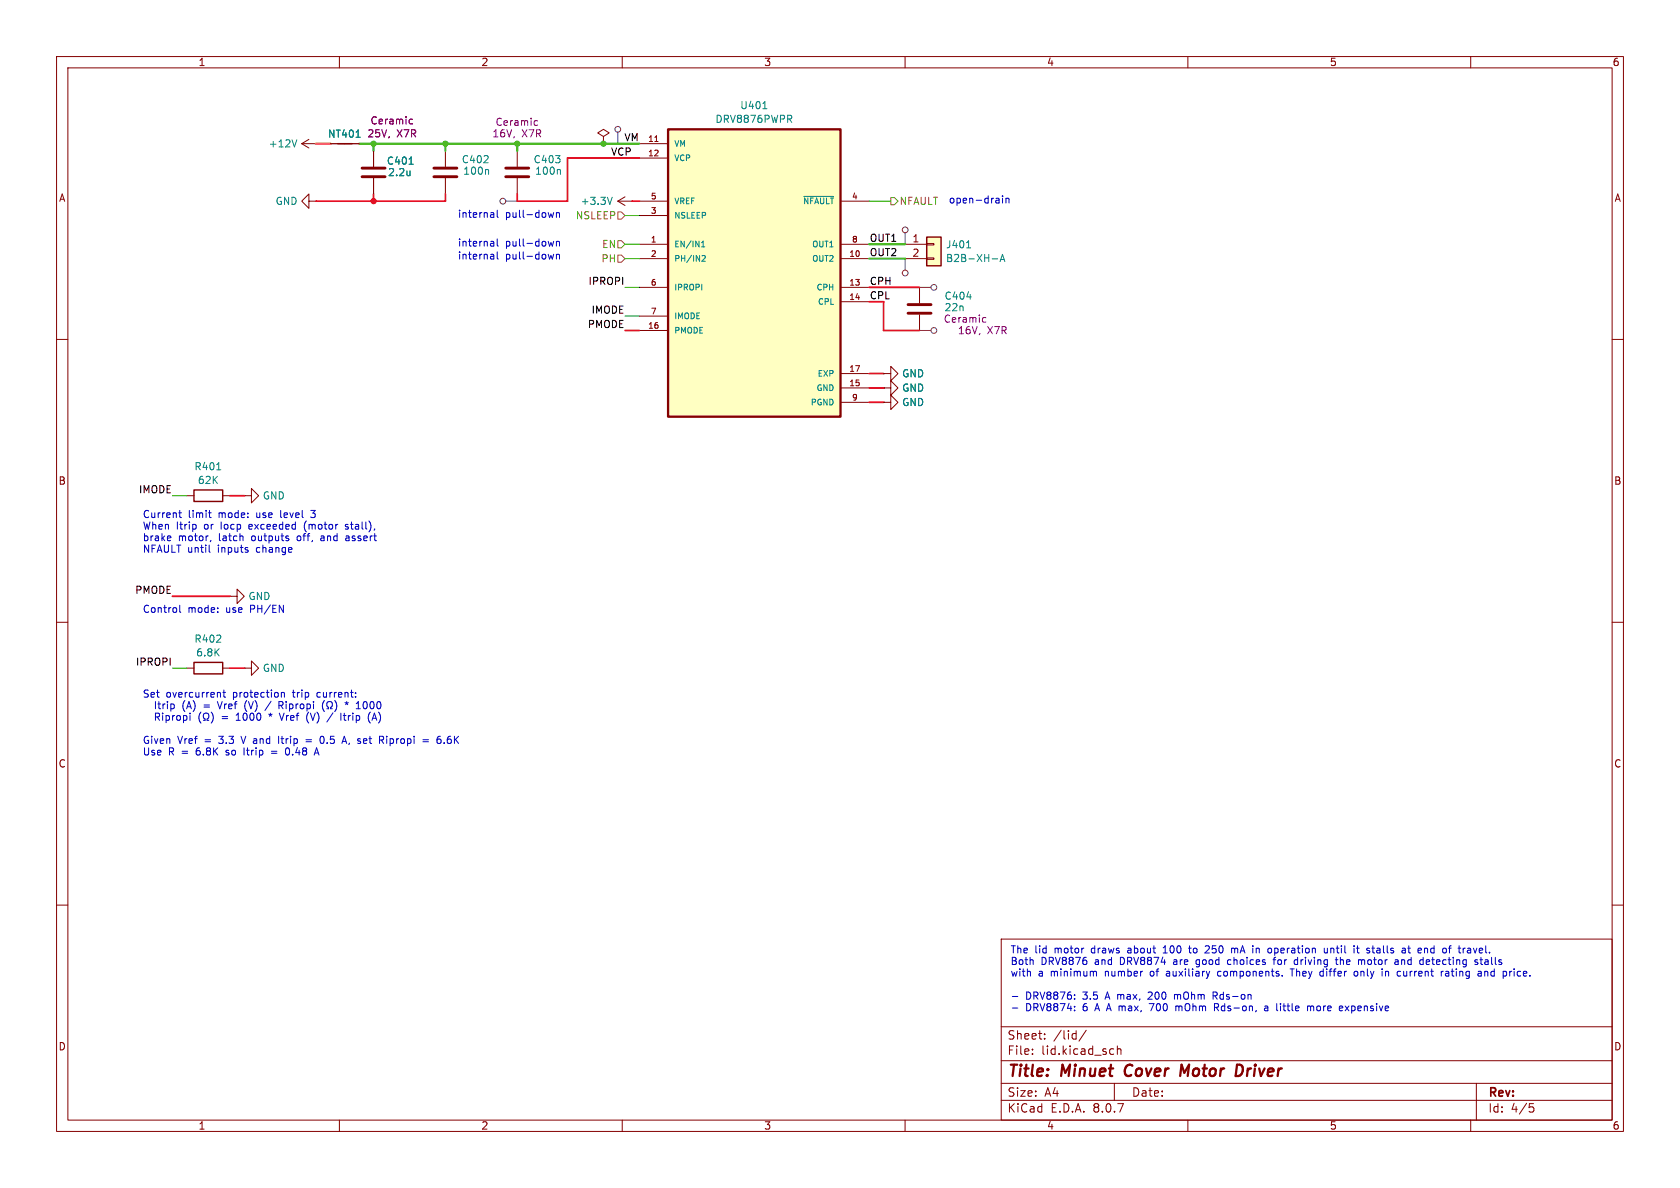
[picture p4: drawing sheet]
<svg xmlns="http://www.w3.org/2000/svg" width="297mm" height="210mm" viewBox="0 0 297 210" stroke-linecap="round" stroke-linejoin="round" font-family="sans-serif">
<g fill="none" stroke="#840000" stroke-width=".18">
<path d="M10 10h277v190h-277zM12 12h273v186h-273zM60 10v2M110 10v2M160 10v2M210 10v2M260 10v2M53.3 25.4l1.3 .8M53.3 25.4h2.6M54.6 35.6v-1.3l-1.3 1.3 1.3 1.2v-1.2h1.3M54.6 24.6l-1.3 .8M55.9 35.6h.1"/>
<path d="M55.9 25.4h.1M58.4 25.4h5.1M66 26.7v2.8M66 31.5v2.8M78.7 26.7v2.8M78.7 31.5v2.8M91.4 26.7v2.8M91.4 31.5v2.8M106.7 24.1l1-.6-1-.6-1 .6 1 .6v1.3M106.7 25.4h.1M162.6 50.8v2.8M162.6 55.6v2.8"/>
<path d="M10 60h2M285 60h2M33 87.6h1.3M39.4 87.6h1.2M43.2 87.6h1.2v1.3l1.3-1.3-1.3-1.2v1.2M43.2 87.6h.1M10 110h2M33 118.1h1.3M39.4 118.1h1.2M40.6 105.4h1.3v1.3l1.3-1.3-1.3-1.3v1.3M40.6 105.4h.1M43.2 118.1h1.2v1.3l1.3-1.3-1.3-1.3v1.3"/>
<path d="M43.2 118.1h.1M285 110h2M10 160h2M177 166h108v32h-108zM285 160h2M60 198v2M110 198v2M160 198v2M177 194.5h108M177 191.5h108M177 187.5h108M177 181.5h108"/>
<path d="M182.5 186.3v.1M182.5 185.5v.1M184.7 183.6v.1M184.7 182.8v.1M192 182.1l-1.3 2M196.5 185.4l.4 .1M196.9 186.3l-.4 .1M197 191.5v3M197.5 185.5l.2-.1 .4 .1 .1 .9M197.5 184.9v1.5M210 198v2M260 198v2"/>
<path d="M261 191.5v6.5M270.4 195.1h.7M270.5 195.7h.4l.3 .3-.2 .5-.5 .1"/>
</g>
<path d="M199.1 188.5a1.27 1.27 0 0 0 0 1.6M210.2 188.2l-.8 1.4-.5-1.4-.3 2M219.2 188.2a1.11 1.11 0 0 1 0 1.9" fill="none" stroke="#840000" stroke-width=".4"/>
<path d="M64 31.2h4.1M64 29.7h4.1M76.7 31.2h4.1M76.7 29.7h4.1M89.4 31.2h4.1M89.4 29.7h4.1M160.5 55.4h4.1M160.5 53.8h4.1" fill="none" stroke="#840000" stroke-width=".51"/>
<path d="M52.5 24.7l-.5 1.3M63 24.3h.7M72.3 29h.8M72.5 30.2v.9M72.5 30.9l-.1 .1M86.2 30l.2 .1v.7M98.9 30l.2 .1v.7M170.9 52.5h.8M38.3 83h.7" fill="none" stroke="#008484" stroke-width=".18"/>
<path d="M72.6 21.1h.3M72.9 21.9h-.3M94.7 21.3l.3 .1M95 22.1l-.3 .1M173.9 56.1l.4 .1M174.3 56.9l-.4 .1" fill="none" stroke="#840084" stroke-width=".18"/>
<path d="M59.7 25.4h2.5M34.3 86.6h5.1v2h-5.1zM34.3 117.1h5.1v2h-5.1z" fill="none" stroke="#840000" stroke-width=".25"/>
<path d="M118.1 22.9h30.5v50.8h-30.5z" fill="#ffffc2"/>
<path d="M118.1 22.9h30.5v50.8h-30.5z" fill="none" stroke="#840000" stroke-width=".41"/>
<g fill="none" stroke="#840000" stroke-width=".18">
<path d="M113 25.4h5.1M113 27.9h5.1M113 38.1h5.1M113 35.6h5.1M115.8 25h.5M148.6 35.6h5.1M113 43.2h5.1M113 45.7h5.1M113 50.8h5.1M113 58.4h5.1M113 55.9h5.1M148.6 43.2h5.1"/>
<path d="M148.6 45.7h5.1M148.6 50.8h5.1M148.6 53.3h5.1M148.6 68.6h5.1M148.6 66h5.1M148.6 71.1h5.1M156.2 66h1.3v-1.2l1.2 1.2-1.2 1.3v-1.3M156.2 66h.1M156.2 68.6h1.3v-1.3l1.2 1.3-1.2 1.3v-1.3M156.2 68.6h.1M156.2 71.1h1.3v-1.2l1.2 1.2-1.2 1.3v-1.3M156.2 71.1h.1"/>
</g>
<path d="M134.9 19.2h.7M139.5 21l.5 .6M139.9 20.4l.1 .2-.1 .4M142.1 34.7h5.3M124 43.6h.6M124 42.9l.3-.3v1M124.1 45.3l.4-.1 .2 .3-.6 .7h.6" fill="none" stroke="#008484" stroke-width=".18"/>
<path d="M163.8 41.9h2.6v5.1h-2.6z" fill="#ffffc2"/>
<g fill="none" stroke="#840000" stroke-width=".18">
<path d="M58.4 25.4h5.1M66 26.7v2.8M66 31.5v2.8M109.2 35.6l1.3 .7M109.2 35.6h2.6M110.5 34.8l-1.3 .8M111.8 35.6h.1M160 43.2h3.8M160 45.7h3.8M163.8 45.6h1.3v.2h-1.3zM163.8 43.1h1.3v.2h-1.3zM156.2 71.1h.1"/>
<path d="M156.2 68.6h.1M156.2 66h.1"/>
</g>
<path d="M163.8 41.9h2.6v5.1h-2.6z" fill="none" stroke="#840000" stroke-width=".25"/>
<path d="M63 24.3h.7M72.3 29h.8M72.5 30.2v.9M72.5 30.9l-.1 .1M108.2 34.9l-.4 1.2M170.9 43.8h.7M175.4 45.8h1M176.8 46.2l.4-1.2 .4 1.2M176.9 45.9h.6" fill="none" stroke="#008484" stroke-width=".18"/>
<g fill="none" stroke="#484848" stroke-width=".18">
<path d="M89.4 35.6h2M109.2 23.4v2M160 41.1v2.1M160 45.7v2.1M162.6 58.4h2M162.6 50.8h2"/>
<circle cx="88.9" cy="35.6" r=".51"/>
<circle cx="109.2" cy="22.9" r=".51"/>
<circle cx="160" cy="48.3" r=".51"/>
<circle cx="160" cy="40.6" r=".51"/>
<circle cx="165.1" cy="58.4" r=".51"/>
<circle cx="165.1" cy="50.8" r=".51"/>
</g>
<path d="M109.2 37.5h.7l.6 .6-.6 .6h-.7zM157.5 34.9h.6l.6 .7-.6 .6h-.6zM109.2 45.1h.7l.6 .6-.6 .7h-.7zM109.2 42.5h.7l.6 .7-.6 .6h-.7z" fill="none" stroke="#848400" stroke-width=".18"/>
<g fill="none" stroke="#0000c2" stroke-width=".18">
<path d="M87.1 37.6l.2 .2v.6M87.3 38.4h-.4M87.3 37.9h-.4M87.9 37.2v1l.2 .2M97.9 37.6l-.3 .8-.2-.6M98.4 37.6v.8M98.4 37.7l.1-.1h.4v.8M176.6 35.1v.8M176.6 35.8l-.1 .1M176.6 35.3l-.1 .1M177.2 34.6v.1M177.2 35v.9"/>
<path d="M177.8 35v.9M177.8 35.2l.2-.2 .3 .1 .1 .8M87.1 42.7l.2 .1v.7M87.1 44.9l.2 .2v.7M87.3 43.4l-.4 .1M87.3 43h-.4M87.3 45.7l-.4 .1M87.3 45.3h-.4M87.9 42.2v1.1l.2 .2M87.9 44.5v1.1l.2 .2M97.9 42.7l-.3 .8-.2-.6M97.9 44.9l-.3 .9-.2-.6"/>
<path d="M98.4 42.7v.8M98.4 44.9v.9M98.4 42.8l.1-.1h.4v.8M98.4 45.1l.1-.2 .4 .1v.8M30 94.7l.2 .3-.6 .2M30.1 95.5l-.1 .1M31.6 90.6h.5M31.8 90.2v1.1l.3 .2M34.6 92.8v.6M36.9 90.6h.4M37 96.4v1l.2 .2M37 90.2v1.1l.3 .2"/>
<path d="M37.3 95.5l-.1 .3M53.9 92.5l-.1 .4 .1 .8M54.9 90.2h.8M54.9 91.4l.2 .1M56.9 95.1l-.2 .2 .2 .3M61 93.5h.4M61.4 92.7l-.4 .2 .1 .2h.3M61.5 94.7l-.3 .1M61.6 95.1h-.3l-.2 .2 .1 .2 .4 .1M31.8 107v1.1l.2 .2M33.6 126.5v.8M35.2 126.4v.9l.3 .5"/>
<path d="M35.5 125.9l-.2 .2M36.3 126.1h-.2a.58 .58 0 0 0 .2 1v.2h-.3M36.6 126.1h.1a.58 .58 0 0 1-.1 1v.2h.3M37.4 125.9a1.47 1.47 0 0 1-.1 1.9M38.4 124l.5 1.3M38.8 122.4l.2 .2v.6M39.4 122.4h.5M39.6 122v1.1l.3 .1M41.8 127.3h.7M42 126.2l-.2 .2M42.6 130.2l.4 1.2M43.1 132.2v1.3"/>
<path d="M43.3 124.4v.8l.3 .6M47.5 126.2l.3 .2M47.8 126.1v.3M47.8 126.4l-.2 .2M47.8 126.4l.2 .2M47.9 124l-1.1 1.6M48 132.8h1M48 133.2h1M48.1 126.2l-.3 .2M49.3 130.2v1.2M49.3 124.7l.6-.1 .1-.2v-.3l-.7-.1v1.3M49.4 126.1l.4 1.2 .4-1.2"/>
<path d="M49.6 124.7l.4 .6M49.7 122.5l.2-.1 .3 .1 .1 .7M49.7 122.4v.8M50.5 132.7l.1 .6 .2 .2 .2-.1M54.1 130.8h1M54.1 131.1h1M54.4 127.6l.2 .2M54.9 126.1l.4 1.2M55.5 133.5l.5-1.3 .4 1.3M55.7 133.1h.6M56.6 130.6l.1-.3 .2-.1a.68 .68 0 0 1 .4 .6 .68 .68 0 0 1-.4 .6l-.2-.1M57.1 124.2a1.48 1.48 0 0 0 .3 1.6"/>
<path d="M57.8 124.2a.6 .6 0 0 0 .3 .8v.3h-.3M58.7 124.2a.6 .6 0 0 1-.3 .8v.3h.4M58.9 126l-1.1 1.6M59.4 124.2a1.48 1.48 0 0 1-.2 1.6M60.3 126.1v1.2M60.4 131.4l.5-1.2 .4 1.2M60.6 131.1h.6M60.7 126.5h.5M60.9 126.1v1.1l.3 .1M61 124.2l.3 .1M61.3 124v.3M61.3 124.3l-.2 .3"/>
<path d="M61.3 124.3l.2 .3M61.6 124.2l-.3 .1M64.4 124.1l.1-.1a.68 .68 0 0 1 .4 .7 .68 .68 0 0 1-.4 .6 .84 .84 0 0 1-.1-1.2zM65.3 127.6l.2 .2M65.5 125.9l-.2 .2M65.5 124.1l.2-.1a.68 .68 0 0 1 .4 .7 .68 .68 0 0 1-.4 .6l-.2-.1-.1-.4zM65.8 127.3l.4-1.2 .4 1.2M65.9 127h.6M66.8 124.1l.1-.1a.68 .68 0 0 1 .5 .7 .68 .68 0 0 1-.5 .6 .84 .84 0 0 1-.1-1.2zM68.4 130.2v.1M68.4 130.6v.8M74.8 130.8h.9"/>
<path d="M74.8 131.1h.9M77.9 130.2h-.4l-.2 .5M78.5 131.3v.1M179 176.2h.9M179 178.2h.9M190 176.5v.1M190 175.9v.1M190 177.9v.1M190 178.6v.1M193.5 171.7l.3 .2v.6M203.2 175.4l-.2 .1M203.6 175.9l-.7 .7h.8"/>
<path d="M204 177.4l-.5 1.3M205.6 168.5h.8M205.9 167.4l-.3 .2M206.4 171.7l-.2 .1M206.4 172.1l-.2 .1 .2 .3M207.6 175.8v.8M207.9 177.8v.9M207.9 178l.3-.2 .2 .2M208 175.8l-.4 .1M210.1 167.6h.5M210.3 167.2v1.1l.3 .2M211.5 170.9h.1"/>
<path d="M211.7 169.7l-.3 .2v.4l.3 .2M213.1 167.2h.6M213.7 167.7l-.7 .8h.8M214.8 176l.4 .6M215 178.1l.4 .6M215.1 175.4h-.6v1.2M215.1 176h-.6M215.2 177.4h-.5v1.3M215.3 171.8v.6l.4 .1M215.4 177.7l-.1 .3-.6 .1M217.5 169.7h-.4l-.1 .2 .1 .5 .4 .1M217.7 167.7l.4-.1 .2 .2"/>
<path d="M217.7 167.6v.9M218.3 167.8v.7M218.5 167.6l-.2 .2M222.4 167.6l-.3 .1M223.6 177.9h.5v.8M224.1 178.1l-.4 .1-.2 .2 .2 .3 .4-.1M224.7 167.7v.6M225 169.7h.5M225.3 169.3l-.1 1.2M225.7 177.4v1.1M226.4 177.4v.1M226.7 172.4v.1"/>
<path d="M226.8 177.8h.5M228.4 171.3v1.2M228.9 170.4h.5M229.4 169.2v1.3M231.2 178l.3-.2 .2 .2M231.2 177.8v.9M231.7 178l.2-.2 .3 .1v.8M231.7 178v.7M233.9 172.5h-.3M233.9 171.3v1.2M234.1 167.6l.1 .8 .3 .1 .2-.2M234.7 167.6v.9"/>
<path d="M235.3 167.6v.9M235.6 167.6l-.3 .1M236.1 169.7h.4M236.2 169.2v1.1l.3 .2M237 169.2v1.3M237.1 169.7l-.1 .1M237.8 177.8l.7 .9M238.5 177.8l-.7 .9M239.5 171.8l.3-.1 .2 .2v.4l-.2 .2h-.3l-.1-.2zM239.8 167.6h.5M240 167.2v1.1l.3 .2M240.6 169.7l.1 .1"/>
<path d="M240.7 169.8l.2-.1h.3l.1 .8M240.7 169.8v.7M242.5 167.6h.5M242.8 168.4l.2 .1M244.9 171.8l.4-.1 .2 .2M244.9 171.7v.8M246.8 169.7h.2l.2 .1v.7M247.2 170.4l-.4 .1M247.2 170h-.4M247.8 169.7v.8M248 169.7l-.2 .1M248.1 171.7v.7l.4 .1"/>
<path d="M248.9 167.6h.5M249.1 167.2v1.1l.3 .2M252.6 169.7h-.3l-.2 .1 .1 .6 .4 .1M252.7 170l-.6 .1M256.1 172l-.4 .1-.2 .1 .2 .3h.4M256.1 171.9v.6M260.7 169.9l.6 .4-.2 .2-.4-.1M261.2 169.7h-.3l-.2 .1M261.6 169.7h.5M261.7 171.7l.2 .2v.6M261.8 169.2v1.1l.3 .2M261.9 172.5h-.1"/>
<path d="M261.9 172l-.1 .1M262.5 171.8l.3-.1 .2 .2M262.5 171.7v.8M267.3 171.7l-.3 .1M267.7 171.3v.1"/>
</g>
<path d="M55.9 25.4h2.5" fill="none" stroke="#ffa80e" stroke-width=".46"/>
<g fill="none" stroke="#ff031a" stroke-width=".3">
<path d="M66 34.3v1.3M78.7 34.3v1.3h-22.8M111.8 35.6h1.2M113 27.9h-12.7v7.7h-8.9v-1.3M110.5 58.4h2.5M153.7 50.8h8.9M156.2 53.3v5.1h6.4M153.7 66h2.5M153.7 68.6h2.5M153.7 71.1h2.5M40.6 87.6h2.6M30.5 105.4h10.1"/>
<path d="M40.6 118.1h2.6"/>
</g>
<path d="M63.5 25.4h49.5M66 25.4v1.3M78.7 25.4v1.3M91.4 25.4v1.3M153.7 45.7h6.3M153.7 43.2h6.3" fill="none" stroke="#45b80e" stroke-width=".38"/>
<path d="M110.5 38.1h2.5M153.7 35.6h3.8M110.5 45.7h2.5M110.5 43.2h2.5M110.5 55.9h2.5M110.5 50.8h2.5M30.5 87.6h2.5M30.5 118.1h2.5" fill="none" stroke="#008400" stroke-width=".18"/>
<path d="M72.6 21.1h.3M72.9 21.9h-.3" fill="none" stroke="#840084" stroke-width=".18"/>
<g fill="#45b80e" stroke="#45b80e" stroke-width=".18">
<circle cx="106.7" cy="25.4" r=".46"/>
<circle cx="91.4" cy="25.4" r=".46"/>
<circle cx="66" cy="25.4" r=".46"/>
<circle cx="78.7" cy="25.4" r=".46"/>
</g>
<circle cx="66" cy="35.6" r=".46" fill="#ff031a" stroke="#ff031a" stroke-width=".18"/>
<g font-size="2.8" fill="#840000">
<text x="178" y="190.9">Title:</text>
<text x="187.7" y="190.9">Minuet</text>
<text x="199.7" y="190.9">Cover</text>
<text x="210.3" y="190.9">Motor</text>
<text x="220.9" y="190.9">Driver</text>
</g>
<g font-size="2.1" fill="#840000">
<text x="178" y="184">Sheet:</text>
<text x="186.2" y="184">/lid/</text>
<text x="178" y="186.7">File:</text>
<text x="184.1" y="186.7">lid.kicad_sch</text>
<text x="178" y="196.9">KiCad</text>
<text x="178" y="194.1">Size:</text>
<text x="184.7" y="194.1">A4</text>
<text x="185.7" y="196.9">E.D.A.</text>
<text x="193.3" y="196.9">8.0.7</text>
<text x="200" y="194.1">Date:</text>
<text x="263" y="194.3">Rev:</text>
<text x="263" y="196.9">Id:</text>
<text x="267.1" y="196.9">4/5</text>
</g>
<g font-size="1.8" fill="#840000">
<text x="35" y="11.9">1</text>
<text x="85" y="11.9">2</text>
<text x="135" y="11.9">3</text>
<text x="185" y="11.9">4</text>
<text x="235" y="11.9">5</text>
<text x="285" y="11.9">6</text>
<text x="10.3" y="35.9">A</text>
<text x="285.3" y="35.9">A</text>
<text x="161.2" y="42.9">1</text>
<text x="161.2" y="45.5">2</text>
<text x="10.3" y="85.9">B</text>
<text x="285.3" y="85.9">B</text>
<text x="10.3" y="135.9">C</text>
<text x="285.3" y="135.9">C</text>
<text x="10.3" y="185.9">D</text>
<text x="285.3" y="185.9">D</text>
<text x="35" y="199.9">1</text>
<text x="85" y="199.9">2</text>
<text x="135" y="199.9">3</text>
<text x="185" y="199.9">4</text>
<text x="235" y="199.9">5</text>
<text x="285" y="199.9">6</text>
</g>
<g font-size="1.8" fill="#840084">
<text x="65.4" y="22.2">Ceramic</text>
<text x="87.5" y="22.5">Ceramic</text>
<text x="64.9" y="24.5">25V,</text>
<text x="70.1" y="24.5">X7R</text>
<text x="87" y="24.5">16V,</text>
<text x="92.2" y="24.5">X7R</text>
<text x="166.7" y="57.3">Ceramic</text>
<text x="166.9" y="55.2">22n</text>
<text x="169.2" y="59.3">16V,</text>
<text x="174.5" y="59.3">X7R</text>
</g>
<g font-size="1.8" fill="#008484">
<text x="126.4" y="21.9">DRV8876PWPR</text>
<text x="130.8" y="19.5">U401</text>
<text x="47.4" y="26.3">+12V</text>
<text x="57.9" y="24.5">NT401</text>
<text x="68.3" y="29.3">C401</text>
<text x="81.5" y="29.1">C402</text>
<text x="94.2" y="29.1">C403</text>
<text x="68.5" y="31.3">2.2u</text>
<text x="81.8" y="31.1">100n</text>
<text x="94.5" y="31.1">100n</text>
<text x="48.6" y="36.4">GND</text>
<text x="102.6" y="36.4">+3.3V</text>
<text x="167.1" y="44.1">J401</text>
<text x="167.1" y="46.5">B2B-XH-A</text>
<text x="166.9" y="53.2">C404</text>
<text x="159.4" y="66.9">GND</text>
<text x="159.4" y="69.4">GND</text>
<text x="159.4" y="72">GND</text>
<text x="34.3" y="83.3">R401</text>
<text x="34.9" y="85.8">62K</text>
<text x="46.4" y="88.5">GND</text>
<text x="43.8" y="106.3">GND</text>
<text x="34.3" y="113.8">R402</text>
<text x="34.6" y="116.2">6.8K</text>
<text x="46.4" y="119">GND</text>
</g>
<g font-size="1.8">
<text x="107.9" y="27.6">VCP</text>
<text x="110.3" y="25.1">VM</text>
<text x="153.7" y="42.8">OUT1</text>
<text x="153.7" y="45.4">OUT2</text>
<text x="103.9" y="50.5">IPROPI</text>
<text x="153.7" y="50.5">CPH</text>
<text x="103.8" y="58.1">PMODE</text>
<text x="104.5" y="55.5">IMODE</text>
<text x="24.5" y="87.3">IMODE</text>
<text x="23.8" y="105.1">PMODE</text>
<text x="23.9" y="117.8">IPROPI</text>
</g>
<g font-size="1.8" fill="#0000c2">
<text x="80.8" y="38.7">internal</text>
<text x="89.3" y="38.7">pull-down</text>
<text x="167.6" y="36.2">open-drain</text>
<text x="80.8" y="43.8">internal</text>
<text x="80.8" y="46.1">internal</text>
<text x="89.3" y="43.8">pull-down</text>
<text x="89.3" y="46.1">pull-down</text>
<text x="25.1" y="91.9">Current</text>
<text x="25.1" y="93.9">When</text>
<text x="25.1" y="96">brake</text>
<text x="31.2" y="93.9">Itrip</text>
<text x="31.5" y="96">motor,</text>
<text x="33.3" y="91.9">limit</text>
<text x="36.2" y="93.9">or</text>
<text x="38.7" y="91.9">mode:</text>
<text x="38.8" y="96">latch</text>
<text x="39.3" y="93.9">Iocp</text>
<text x="44.5" y="93.9">exceeded</text>
<text x="44.7" y="96">outputs</text>
<text x="45.6" y="91.9">use</text>
<text x="50" y="91.9">level</text>
<text x="53" y="96">off,</text>
<text x="54.4" y="93.9">(motor</text>
<text x="55.7" y="91.9">3</text>
<text x="57.4" y="96">and</text>
<text x="61.9" y="93.9">stall),</text>
<text x="62" y="96">assert</text>
<text x="25.1" y="98">NFAULT until</text>
<text x="38.6" y="98">inputs</text>
<text x="45.6" y="98">change</text>
<text x="25.1" y="108.7">Control</text>
<text x="33.2" y="108.7">mode:</text>
<text x="40.1" y="108.7">use</text>
<text x="44.5" y="108.7">PH/EN</text>
<text x="25.1" y="123.7">Set</text>
<text x="27.5" y="125.7">Itrip</text>
<text x="29.3" y="123.7">overcurrent</text>
<text x="32.5" y="125.7">(A)</text>
<text x="36.5" y="125.7">=</text>
<text x="39.2" y="125.7">Vref</text>
<text x="41.3" y="123.7">protection</text>
<text x="44.1" y="125.7">(V)</text>
<text x="50.5" y="125.7">Ripropi</text>
<text x="52.1" y="123.7">trip</text>
<text x="56.5" y="123.7">current:</text>
<text x="62.7" y="125.7">*</text>
<text x="25.1" y="131.8">Given</text>
<text x="27.5" y="127.7">Ripropi</text>
<text x="31.4" y="131.8">Vref</text>
<text x="36.3" y="131.8">=</text>
<text x="39" y="131.8">3.3</text>
<text x="39.7" y="127.7">=</text>
<text x="42.4" y="127.7">1000</text>
<text x="43.2" y="131.8">V and</text>
<text x="50.1" y="131.8">Itrip</text>
<text x="50.6" y="127.7">Vref</text>
<text x="55.1" y="131.8">=</text>
<text x="55.4" y="127.7">(V)</text>
<text x="57.9" y="131.8">0.5</text>
<text x="61.9" y="127.7">Itrip</text>
<text x="62.1" y="131.8">A, set</text>
<text x="66.9" y="127.7">(A)</text>
<text x="68.9" y="131.8">Ripropi</text>
<text x="76.8" y="131.8">=</text>
<text x="79.6" y="131.8">6.6K</text>
<text x="25.1" y="133.9">Use</text>
<text x="29.8" y="133.9">R =</text>
<text x="34.9" y="133.9">6.8K</text>
<text x="40.4" y="133.9">so</text>
<text x="43.8" y="133.9">Itrip</text>
<text x="51.5" y="133.9">0.48</text>
<text x="178.6" y="168.9">The</text>
<text x="178.6" y="170.9">Both</text>
<text x="178.6" y="173">with</text>
<text x="182.9" y="168.9">lid</text>
<text x="183.5" y="173">a</text>
<text x="184" y="170.9">DRV8876</text>
<text x="185.9" y="173">minimum</text>
<text x="186.5" y="168.9">motor</text>
<text x="193.2" y="168.9">draws</text>
<text x="193.7" y="170.9">and</text>
<text x="195.6" y="173">number</text>
<text x="198.3" y="170.9">DRV8874</text>
<text x="199.8" y="168.9">about</text>
<text x="203.8" y="173">of</text>
<text x="206.3" y="168.9">100</text>
<text x="206.9" y="173">auxiliary</text>
<text x="207.9" y="170.9">are</text>
<text x="211.1" y="168.9">to</text>
<text x="212.1" y="170.9">good</text>
<text x="214.2" y="168.9">250</text>
<text x="216.1" y="173">components.</text>
<text x="217.9" y="170.9">choices</text>
<text x="219" y="168.9">mA</text>
<text x="222.9" y="168.9">in</text>
<text x="225.8" y="168.9">operation</text>
<text x="226.2" y="170.9">for</text>
<text x="229.3" y="173">They</text>
<text x="230.1" y="170.9">driving</text>
<text x="234.6" y="173">differ</text>
<text x="236" y="168.9">until</text>
<text x="237.7" y="170.9">the</text>
<text x="240.9" y="173">only</text>
<text x="241.4" y="168.9">it</text>
<text x="241.8" y="170.9">motor</text>
<text x="243.9" y="168.9">stalls</text>
<text x="246" y="173">in</text>
<text x="248.5" y="170.9">and</text>
<text x="248.9" y="173">current</text>
<text x="250.3" y="168.9">at</text>
<text x="253.1" y="170.9">detecting</text>
<text x="253.4" y="168.9">end</text>
<text x="256.8" y="173">rating</text>
<text x="258" y="168.9">of</text>
<text x="261" y="168.9">travel.</text>
<text x="263" y="170.9">stalls</text>
<text x="263.6" y="173">and</text>
<text x="268.2" y="173">price.</text>
<text x="181.3" y="177">DRV8876:</text>
<text x="181.3" y="179.1">DRV8874:</text>
<text x="191.5" y="177">3.5</text>
<text x="191.5" y="179.1">6</text>
<text x="193.9" y="179.1">A A max,</text>
<text x="195.7" y="177">A max,</text>
<text x="203.6" y="177">200</text>
<text x="204.1" y="179.1">700</text>
<text x="208.4" y="177">mOhm</text>
<text x="208.9" y="179.1">mOhm</text>
<text x="215.5" y="177">Rds-on</text>
<text x="215.9" y="179.1">Rds-on,</text>
<text x="225" y="179.1">a</text>
<text x="227.3" y="179.1">little</text>
<text x="233" y="179.1">more</text>
<text x="238.9" y="179.1">expensive</text>
</g>
<g font-size="1.8" fill="#848400">
<text x="101.7" y="39">NSLEEP</text>
<text x="158.9" y="36.4">NFAULT</text>
<text x="106.2" y="46.6">PH</text>
<text x="106.3" y="44">EN</text>
</g>
<text font-size="1.8" fill="#ff031a" x="153.7" y="53">CPL</text>
<g font-size="1.4" fill="#840000">
<text x="114.5" y="25.1">11</text>
<text x="114.5" y="27.7">12</text>
<text x="115" y="35.3">5</text>
<text x="150.5" y="35.3">4</text>
<text x="115" y="37.8">3</text>
<text x="115" y="42.9">1</text>
<text x="115" y="45.5">2</text>
<text x="150" y="45.5">10</text>
<text x="150.5" y="42.9">8</text>
<text x="115" y="50.5">6</text>
<text x="150" y="50.5">13</text>
<text x="150" y="53.1">14</text>
<text x="114.5" y="58.2">16</text>
<text x="115" y="55.6">7</text>
<text x="150" y="65.8">17</text>
<text x="150" y="68.3">15</text>
<text x="150.5" y="70.9">9</text>
</g>
<g font-size="1.4" fill="#008484">
<text x="119.1" y="26.1">VM</text>
<text x="119.1" y="28.7">VCP</text>
<text x="119.1" y="38.8">NSLEEP</text>
<text x="119.1" y="36.3">VREF</text>
<text x="141.9" y="36.3">~{NFAULT}</text>
<text x="119.1" y="43.9">EN/IN1</text>
<text x="119.1" y="46.5">PH/IN2</text>
<text x="143.4" y="46.5">OUT2</text>
<text x="143.4" y="43.9">OUT1</text>
<text x="119.1" y="51.5">IPROPI</text>
<text x="144.2" y="51.5">CPH</text>
<text x="119.1" y="59.2">PMODE</text>
<text x="119.1" y="56.6">IMODE</text>
<text x="144.5" y="54.1">CPL</text>
<text x="143.2" y="71.9">PGND</text>
<text x="144.2" y="69.3">GND</text>
<text x="144.4" y="66.8">EXP</text>
</g>
</svg>
